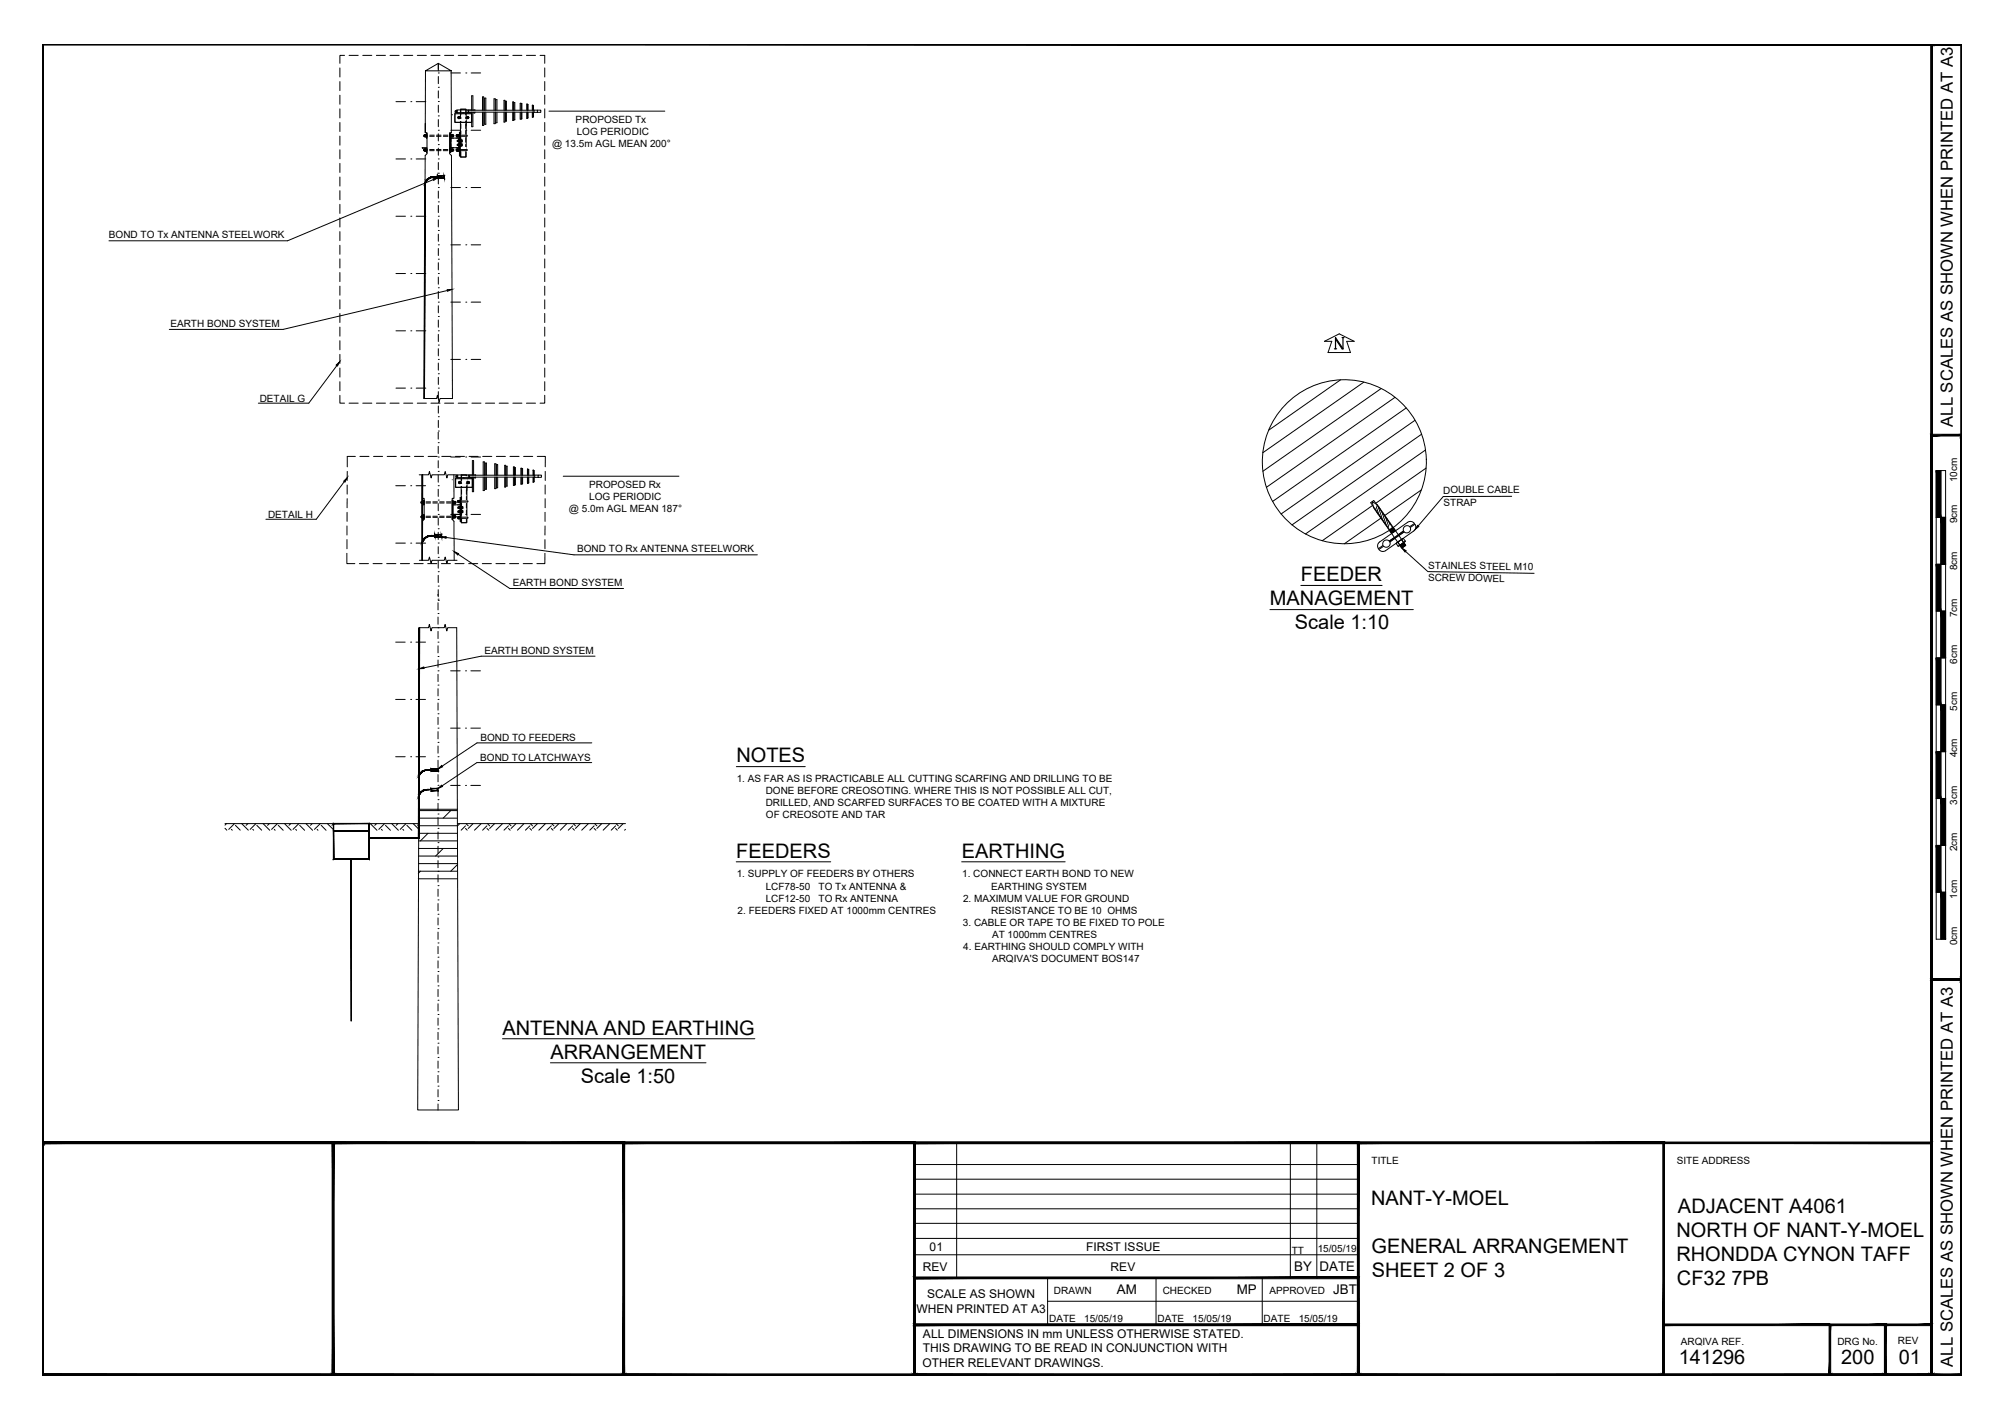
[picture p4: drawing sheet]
<svg xmlns="http://www.w3.org/2000/svg" width="420mm" height="297mm" viewBox="0 0 420 297" stroke-linecap="round" stroke-linejoin="round" font-family="sans-serif">
<!-- layer: PROPOSED OTHER USER 1 -->
<g fill="none" stroke="#000" stroke-width=".21">
<path d="M95.3 23.6h3.5v2h-3.5zM95.3 23.8h3.5v1.8h-3.5zM96 24.4l.4 .2-.2 .2-.3-.2zM96.2 24.6h-.1v.1M97.8 24.4l.4 .2-.1 .2-.4-.2zM97.9 24.6h.1v.1M95.4 100.1h3.5v2h-3.5zM95.4 100.3h3.5v1.8h-3.5zM96.2 100.9h.2l.1 .2-.1 .2-.4-.2zM96.4 101.1l-.2-.1 .1 .2M98 100.9h.2l.1 .2-.1 .2-.3-.2zM98 101.1l.2-.1-.1 .2"/>
<path d="M289.8 114.4l-1 .7M291 113.3a.81 .81 0 0 0-1 0 .81 .81 0 0 0-.3 1l-1 .6M291.1 113.5a.81 .81 0 0 1-.3 1 .81 .81 0 0 1-1-.1M292.3 111.2l-3.8-5.4-1.1-.7 .3 1.2 3.8 5.5M292.3 111.2l-3.3 2.3a1.01 1.01 0 0 0-.3 1.4M292.5 113.9l.3-.3 .4 .6-.4 .2M292.5 113.7l1.3-.9h.1l.4 .5-1.3 1.1h-.2l-.4-.5zM292.9 112l-1.9 1.3 1.1-.7 .1 .2-1.1 .7M292.9 112l.1 .2M293 112.2l-1.9 1.3M293.6 113l.9 1.3-.9 .5-.9-1.2M293.6 113.1l.3 .5"/>
<path d="M294 112.8l-1.2 .8M294 113.6l-.8 .5M294.3 113.3l-.3 .3M296.2 109.7l-.9 .6a.81 .81 0 0 0-1 0 .81 .81 0 0 0-.3 .9l-1.1 .8M296.2 109.6a1.01 1.01 0 0 0-1.4-.2l-2.5 1.8M296.3 109.8l-.9 .7a.81 .81 0 0 1-.3 1 .81 .81 0 0 1-1-.1l-1.1 .8M296.4 109.8a1.01 1.01 0 0 1-.3 1.4l-5.9 4.2a1.01 1.01 0 0 1-1.4-.3"/>
<circle cx="96.1" cy="24.6" r=".2"/>
<circle cx="96.1" cy="24.6" r=".24"/>
<circle cx="96.1" cy="24.6" r=".12"/>
<circle cx="98" cy="24.6" r=".2"/>
<circle cx="98" cy="24.6" r=".24"/>
<circle cx="98" cy="24.6" r=".12"/>
<circle cx="96.3" cy="101.1" r=".2"/>
<circle cx="96.3" cy="101.1" r=".24"/>
<circle cx="96.3" cy="101.1" r=".12"/>
<circle cx="98.1" cy="101.1" r=".2"/>
<circle cx="98.1" cy="101.1" r=".24"/>
<circle cx="98.1" cy="101.1" r=".12"/>
</g>
<!-- layer: TEXT AND DIMENSIONS -->
<g fill="none" stroke="#000" stroke-width=".21">
<path d="M71.2 14.2v1.9M71.2 17.1v1.9M71.2 19.9v1.9M72.2 11.6h-1v1.7M73.1 11.6h1.9M76 11.6h1.9M78.8 11.6h1.9M81.7 11.6h1.9M84.5 11.6h2M87.4 11.6h1.9M90.3 11.6h1.9M93.1 11.6h1.9"/>
<path d="M94.4 15.3h2M96 11.6h1.9M97.6 15.3h.1M98.7 15.3h2M98.8 11.6h1.9M101.7 11.6h1.9M104.5 11.6h2M107.4 11.6h1.9M110.3 11.6h1.9M113.1 11.6h1v1.7M114.1 14.2v1.9M114.1 17.1v1.9"/>
<path d="M114.1 19.9v1.9M71.2 22.8v1.9M71.2 25.7v1.9M71.2 28.5v1.9M71.2 31.4v1.9M71.2 34.2v1.9M71.2 37.1v1.9M71.2 39.9v1.9M82.9 21.3h2M82.9 33.3h2M86 21.3h.1M86 33.3h.1"/>
<path d="M87.2 21.3h2M87.2 33.3h2M88.4 30.9h1v1l-.1-.8zM88.8 31.3l.1 .3zM88.8 28.3l.1 .3zM88.8 28.3v.3M88.9 31.6l.2 .1v-.5v.4M88.9 31.3v.2M88.9 31.3h.4M88.9 31.2h.4M88.9 31.2v.4M88.9 31.5h.4"/>
<path d="M88.9 28.6v.1M88.9 31.2v.1M88.9 31.5v.1M88.9 28.7h.4M88.9 28.2v.1M88.9 28.5v.1M89.1 28.2l-.2 .1v.3M89.1 28.6v.1M89.1 28.2v.5M89.1 28.2l.2 .1v.4M89.1 28.2v.4M89.3 31.2v.4"/>
<path d="M89.3 31.2v.1M89.3 31.5v.1M89.3 31.6h-.2v-.4v.4M89.3 31.2v.5zM89.3 31.3v.2M89.3 28.2l-.4 .2 .4 .2M89.3 28.2l.1 .5zM89.3 28.3v.2M89.4 27.9v1zM90.8 37.6l-30.6 12.8h-37.4M94.2 28.2v.5zM94.2 31.2v.5z"/>
<path d="M94.2 27.9h.2v4h-.2zM94.2 28.6h.2M94.2 28.3h.2M94.2 31.3h.2M94.2 31.6h.2M94.4 28.2l.1 .5zM94.4 31.2l.1 .5zM94.4 28.9h1.8v2h-1.8zM94.4 27.3h2M94.4 39.3h2M94.5 28.2v.1M94.5 28.5v.1"/>
<path d="M94.5 31.2v.1M94.5 28.3v.2M94.5 31.3v.3M94.5 31.3h.4M94.5 31.6h.4M94.5 31.2h.4v.4M94.5 31.2v.5l.4-.1M94.5 28.2v.5M94.5 28.2h.4v.4M94.5 28.3h.4M94.5 28.6h.4M94.6 24h.1"/>
<path d="M94.7 31.2v.5zM94.7 28.2v.5M94.7 28.6v.1M94.7 28.2v.4M94.7 28.2v.1M94.7 31.2h.1M94.7 31.2v.1M94.7 31.5v.1M94.9 28.2v.4M94.9 31.2v.4M94.9 28.3h.1v.3h-.1zM94.9 31.3h.1v.3h-.1z"/>
<path d="M94.9 28.6l-.4 .1M95.5 28.3h2.3l.1 .1-.1 .2h-2.3zM95.7 28.6v.1M95.7 31.3v.3h.3M95.7 28.3v.3l.3 .1M95.7 31.2h.3v.5l-.3-.1zM95.7 28.7h.3M95.7 31.2v.1M95.7 31.5v.1M95.7 28.2v.1M95.8 29.4v.2h.4v.1M95.8 30.2v.3h.4v.1"/>
<path d="M95.8 30.2h.4M95.8 31.2l.1 .1M95.8 28.2l.1 .1M95.9 28.6l-.1 .1M95.9 31.5l-.1 .2M95.9 28.2v.5zM95.9 31.6v-.4v.5M96 29.7h-.2v-.3h.2v.3M96 30.2h-.2v.3h.2M96 30.2v.3M96 28.2v.5M96 28.2h-.3v.4"/>
<path d="M96 31.2v.1M96 31.5v.1M96 28.2v.1M96.1 31.2v.5zM96.1 28.2v.5zM96.1 31.3v.3M96.1 28.3v.2M96.2 29.4v.2M96.2 30.2v.3M96.2 29.3h-.2v.4l.2 .1M96.2 30.1l-.2 .1v.3l.2 .1M96.2 29.3v.1h-.4"/>
<path d="M96.2 30.1v.1M96.2 29.3v.5zM96.2 30.1v.5zM96.2 29.4v.3M96.2 29.5v.1M96.2 30.3v.1M96.2 29.6h.5M96.2 29.4h.5M96.2 29.4h.3M96.2 30.2h.3M96.2 30.5h.5M96.2 30.2h.5"/>
<path d="M96.4 22.9h1.2v10h-1.2zM96.5 29.3l.1 .5zM96.5 30.1l.1 .5zM96.7 29.3h-.1v.5h.1M96.7 30.1h-.1v.5h.1M96.7 29.3v.4M96.7 30.1v.5M96.8 29.4v.3M96.8 30.2v.3M97.6 27.3h.1M97.6 39.3h.1M97.6 25.1v1.2"/>
<path d="M97.8 31.5v-.2h-2.3v.3h2.3M98.7 27.3h2M98.7 39.3h2M114.1 22.8v1.9M114.1 25.7v1.9M114.1 28.5v1.9M114.1 31.4v1.9M114.1 34.2v1.9M114.1 37.1v1.9M114.1 39.9v1.9M115 23.3h24.2M71.2 42.8v1.9"/>
<path d="M71.2 45.7v1.9M71.2 48.5v1.9M71.2 51.4v1.9M71.2 54.2v1.9M71.2 57.1v1.9M71.2 59.9v1.9M82.9 45.3h2M82.9 57.3h2M86 45.3h.1M86 57.3h.1M87.2 45.3h2M87.2 57.3h2"/>
<path d="M94.4 51.3h2M97.6 51.3h.1M98.7 51.3h2M114.1 42.8v1.9M114.1 45.7v1.9M114.1 48.5v1.9M114.1 51.4v1.9M114.1 54.2v1.9M114.1 57.1v1.9M114.1 59.9v1.9M70.6 76.6l-5.9 7.9h-10.6M71.2 62.8v1.9"/>
<path d="M71.2 65.7v1.9M71.2 68.5v1.9M71.2 71.4v1.9M71.2 74.2v1.9M71.2 77.1v1.9M71.2 79.9v2M82.9 69.3h2M86 69.3h.1M87.2 69.3h2M93.7 60.9l-34.4 8.1h-23.8M94.4 63.3h2M94.4 75.3h2"/>
<path d="M97.6 63.3h.1M97.6 75.3h.1M98.7 63.3h2M98.7 75.3h2M114.1 62.8v1.9M114.1 65.7v1.9M114.1 68.5v1.9M114.1 71.4v1.9M114.1 74.2v1.9M114.1 77.1v1.9M114.1 79.9v2M280.8 79.6l-15.1 10.5"/>
<path d="M71.2 82.8v1.7h1M72.7 98.7v1.9M73.1 84.5h1.9M74.4 95.6h-1.7v2.2M75.4 95.6h1.9M76 84.5h1.9M78.2 95.6h1.9M78.8 84.5h1.9M81.1 95.6h1.9M81.7 84.5h1.9M82.9 81.3h2M84 95.6h1.9"/>
<path d="M84.5 84.5h2M86 81.3h.1M86.8 95.6h1.9M87.2 81.3h2M87.4 84.5h1.9M87.8 99.5h2l.1-.7 .4 1.3 .2-.6h2.6l.1-.7 .4 1.3 .2-.6h1.9M88.8 83.5h2.6l.2-.7 .4 1.4 .2-.7h2.6M89.7 95.6h1.9M90.3 84.5h1.9M92.5 95.6h1.9M93.1 84.5h1.9M94.4 95.7h2"/>
<path d="M95.4 95.6h1.9M96 84.5h1.9M96.6 99.5h1.2v10h-1.2zM97.5 95.7h.1M98.2 95.6h1.9M98.7 95.7h2M98.8 84.5h1.9M101.1 95.6h1.9M101.7 84.5h1.9M104 95.6h1.9M104.5 84.5h2M106.8 95.6h1.9"/>
<path d="M107.4 84.5h1.9M109.7 95.6h1.9M110.3 84.5h1.9M112.5 95.6h1.7v2.2M114.1 82.8v1.7h-1M114.2 98.7v1.9M118 99.8h24.2M285.7 80.1l-21.2 14.7M289.3 81.4l-24.8 17.3M292.2 83.2l-27 18.9M294.5 85.4l-28 19.7M296.4 88l-28.1 19.7"/>
<path d="M297.8 91l-27.2 19M298.6 94.3l-25.2 17.6M298.7 98l-10.5 7.4M72.1 100.9l-5.9 7.9h-10.5M72.7 115.9v2.2h1.6M72.7 110.2v1.9M72.7 113v2M72.7 107.3v1.9M72.7 101.6v1.9M72.7 104.5v1.9M75.3 118.1h1.9M78.1 118.1h1.9"/>
<path d="M81 118.1h1.9M82.9 101.7h2M82.9 113.8h2M83.9 118.1h1.9M86 101.7h.1M86 113.8h.1M86.7 118.1h1.9M87.2 101.7h1.9M87.2 113.8h1.9M87.8 117.4h2l.1-.7 .4 1.3 .2-.6h2.6l.1-.7 .4 1.3 .2-.6h1.9M88.2 108.1h.1v.3h-.1zM88.2 105.1l.1 .3z"/>
<path d="M88.2 105.1v.3M88.2 108.1v.3M88.3 105h.4M88.3 105v.5M88.3 105.2h.4M88.3 105.5h.4M88.3 105.4h.4M88.3 105v.1M88.3 105.3v.2M88.3 105.1v.3M88.4 108.4h.4M88.4 108v.4"/>
<path d="M88.4 108.4v.1M88.5 105.1v.4M88.5 105.5h.1M88.5 108.1l.1 .3M88.6 108.4v.1M88.7 105v.5zM88.7 105v.5M88.7 105.1v.3M88.7 105.3v.2M88.7 105v.1M88.7 108h-.3v.5h.1v-.4M88.7 108v.5h-.2v-.4"/>
<path d="M88.7 107.8h.1v1h-.1zM88.7 104.8h.1v.9h-.1zM88.7 105.4h.1M88.7 105.1h.1M88.7 108v.4M88.7 108.4v.1M88.8 108.1h-.4M89.6 118.1h1.9M92.4 118.1h1.9M93.4 112.6l26.8 3.6h38.4M94.4 107.8h2M94.7 104.8h.2v4h-.2z"/>
<path d="M94.7 100.5h.1M94.8 105.7h1.8v2.1h-1.8zM94.9 105l.1 .5zM94.9 108l.1 .5zM95 105.5h.1M95 108.5h.4M95 105v.1M95 105.4v.1M95 108v.1M95 108.4v.1M95 105.1v.3M95 108.1v.3h.3v-.3"/>
<path d="M95 105h.3M95 105.2h.3M95 105v.5M95 108v.5M95 105.5h.3M95 105.4h.3M95 108h.3M95 108.1h.3M95.2 105.1h.1M95.2 108.1h.1M95.2 105.1v.4M95.2 108.1v.4"/>
<path d="M95.2 105.5h-.1M95.2 108.5h-.1M95.2 108.5h.1M95.2 105.1v.3M95.2 105.4v.1M95.2 108.4v.1M95.2 108.1v.3zM95.3 118.1h1.9M95.3 105l.1 .5M95.3 108l.1 .5M95.3 105.1v.3M95.3 105v.1"/>
<path d="M95.3 105.4v.1M95.3 108v.1M95.3 108.4v.1M95.4 105.1h.1v.3h-.1zM95.4 108.1h.1v.3h-.1zM95.4 105.5h-.1M95.9 106.2v.2h.4v-.2h-.4M95.9 108.6l.4 .1M96 108.2v.5M96 104.8v.5M96 108.6l.3 .1M96 105.2l.3 .1"/>
<path d="M96 116.1l10.8 7.2h23.8M96.1 108.2v.1M96.1 104.8v.1M96.1 108.3l.1 .4M96.1 104.9l.1 .4M96.1 104.9v.3M96.1 108.3v.3M96.1 108.6v.1M96.1 105.2v.1M96.1 106.5h-.2v-.3h.2v.3M96.1 107.1h-.2v.2h.2M96.1 107v.3"/>
<path d="M96.2 107h.1M96.2 106.9v.4M96.2 107.3l.1 .1M96.3 107v.3h-.4v-.2h.4M96.3 106.1l-.2 .1 .1 .3 .1 .1M96.3 104.8v.5l-.4-.1M96.3 108.2v.5M96.3 108.2l-.4 .1v.3M96.3 104.8l-.4 .1v.3M96.3 108.2v.1M96.3 104.8v.1M96.3 106.1v.1"/>
<path d="M96.3 106.4v.2M96.3 107.3v.1M96.3 106.9v.1M96.3 108.2l.1 .5zM96.3 104.8l.1 .5zM96.3 106.1l.1 .5zM96.3 107l.1 .4zM96.3 106.2v.3M96.3 107v.3M96.3 106.3l.1 .1M96.3 108.3v.3M96.3 104.9v.3"/>
<path d="M96.4 106.1v.5zM96.4 107.1h.1M96.4 106.9v.5zM96.4 106.2h.5l-.2-.1v.5h.2v-.2h-.5M96.4 106.2h.3M96.4 107.1h.5M96.4 107.3h.5M96.4 105.2h.2M96.4 108.3h.2M96.4 108.6h.2M96.7 106.1v.5zM96.7 106.9v.5z"/>
<path d="M96.9 107h-.2v.4l.2-.1M96.9 106.9v.1M96.9 106.2v.2M96.9 107v.3M96.9 106.2v.3M97.5 107.8h.1M97.8 101.6v1.2M97.9 105.2l.1-.2-2.1-.1v.3h2M97.9 108.6l.1-.2-.1-.1h-2v.3h2M98.2 118.1h1.9M98.7 107.8h2M101 118.1h1.9"/>
<path d="M103.9 118.1h1.9M106.7 118.1h1.9M109.6 118.1h1.9M114.1 115.9v2.2h-1.7M114.1 113v2M114.2 107.3v1.9M114.2 110.2l-.1 1.9M114.2 101.6v1.9M114.2 104.5v1.9M287.4 105.9l-10.5 7.4M288.5 105.8l-.4 1.1M288.8 106.2l-.4 1.1"/>
<path d="M289.1 106.6l-.4 1.1M289.4 107l-.5 1.1M289.7 107.4l-.5 1.1-7.6 5.4M289.9 107.8l-.4 1.2M290.2 108.2l-.4 1.2M290.5 108.6l-.4 1.2M290.8 109.1l-.4 1.1M291.1 109.5l-.4 1.1M291.7 110.6l-4-5.8-.6 .5 4 5.7M291.7 110.4l-.7 .7M291.8 110.5l-.8 .6M291.9 110.6l-.8 .6"/>
<path d="M291.9 110.7l-.7 .6M292 110.7l-.8 .7M292 110.8l-.7 .7M292.1 110.9l-.8 .6M292.1 111l-.7 .6M292.2 111.1l-.7 .6M292.3 111.1l-.5 .4M292.9 112.1l-.8 .6M293 112.1l-.5 .4M293.1 113.3l-.3 .3M294 113.6l-.8 .7M294.1 113.7l-.8 .6"/>
<path d="M294.1 113.8l-.8 .6M294.2 113.9l-.8 .6M294.2 113.9l-.7 .7M294.3 114l-.8 .7M294.3 114.1l-.7 .6M294.4 115.5l4.7 4.2 22.2 .4M294.4 114.2l-.8 .6M297.7 102.6l-7.6 5.4M316.6 104h-14.3l-5.3 6.2M82.9 134.5h2M86 134.5h.1M87.1 134.5h2"/>
<path d="M87.8 131.5h2l.1-.7 .4 1.4 .2-.7h2.6l.1-.7 .4 1.4 .2-.7h1.9M124.6 137.5h-23.8l-12 2.4M266 127.7h30M272.5 122.6h17M82.9 158.5h2M82.9 146.5h2M86 158.5h.1M86 146.5h.1M87.1 158.5h2M87.1 146.5h2M94.4 140.5h2M94.4 152.5h2"/>
<path d="M97.5 140.5h.1M97.5 152.5h.1M98.6 140.5h2M98.6 152.5h2M123.9 159.7h-24l-7.3 4.9M124 155.6h-24.1l-7.3 4.9M47.1 172.5h40.6M47.1 173.5l.4 .4M47.4 172.5l-.3 .3M48.5 173.7l.1 .2M49.1 172.5l-1.2 1.2M49.3 172.9l1 1"/>
<path d="M50.6 172.5l1.4 1.4M51.9 172.5l-.4 .4M52.9 173.7l.2 .2M53.6 172.5l-1.2 1.2M53.8 172.9l1 1M55.1 172.5l1.4 1.4M56.4 172.5l-.4 .4M57.5 173.7l.1 .2M58.1 172.5l-1.2 1.2M58.3 172.9l1 1M59.6 172.5l1.4 1.4M60.9 172.5l-.4 .4"/>
<path d="M61.9 173.7l.2 .2M62.6 172.5l-1.2 1.2M62.8 172.9l1 1M64.1 172.5l1.4 1.4M65.4 172.5l-.4 .4M66.4 173.7l.2 .2M67.1 172.5l-1.2 1.2M67.3 172.9l1 1M68.6 172.5l1.3 1.3M69.9 172.6l-.4 .3M77.6 172.5l1.4 1.4M78.9 172.5l-.4 .4"/>
<path d="M79.9 173.7l.2 .2M80.5 172.5l-1.2 1.2M80.7 172.9l1.1 1M82 172.5l1.4 1.4M83.4 172.5l-.4 .4M84.4 173.7l.2 .2M85 172.5l-1.2 1.2M85.2 172.9l1.1 1M86.5 172.5l1.2 1.2M87.6 179.3h8.2M87.7 176.1h8.1M87.7 177.7h8.1"/>
<path d="M87.7 171.4h8M87.7 173h8M87.7 174.6h8.1M87.7 172.7l-.2 .2M87.7 169.8h8M87.7 169.5h8.1M89.6 174.6l-1.5 1.5M92.8 177.7l-1.6 1.6M94.4 164.5h2M94.4 169.8l-1.6 1.6M95.8 172.5h35.2M96.3 172.5l-.5 .5"/>
<path d="M97.5 164.5h.1M97.5 173.5l.4 .4M97.5 173l-.9 .9M97.6 172.5l.5 .5M98.6 164.5h2M99.1 172.5l-1 1M100.8 172.5l-1.4 1.4M102 173.5l.4 .4M102 173l-.9 .9M102.1 172.5l.5 .5M103.6 172.5l-1 1M105.3 172.5l-1.4 1.4"/>
<path d="M106.5 173.5l.4 .4M106.5 173l-.9 .9M106.6 172.5l.4 .5M108.1 172.5l-1.1 1M109.8 172.5l-1.4 1.4M111 173.5l.3 .4M111 173l-.9 .9M111.1 172.5l.4 .5M112.6 172.5l-1.1 1M114.2 172.5l-1.3 1.4M115.5 173.5l.3 .4M115.5 173l-1 .9"/>
<path d="M115.6 172.5l.4 .5M117.1 172.5l-1.1 1M118.7 172.5l-1.3 1.4M120 173.5l.3 .4M120 173l-1 .9M120.1 172.5l.4 .5M121.5 172.5l-1 1M123.2 172.5l-1.4 1.4M124.4 173.5l.4 .4M124.4 173l-.9 .9M124.6 172.5l.4 .5M126 172.5l-1 1"/>
<path d="M127.7 172.5l-1.4 1.4M128.9 173.5l.4 .4M128.9 173l-.9 .9M129 172.5l.5 .5M130.5 172.5l-1 1M131 173.7l-.2 .2M154.2 160.6h14.5M87.6 182.5h8.2M87.6 184.1h8.2M87.6 180.9h8.2M88.1 182.5l-.5 .4M95.8 181.1l-1.4 1.4"/>
<path d="M154.2 180.5h19.8M201.4 180.5h21.7M105.2 217.6h52.9M115.3 222.6h32.6"/>
<circle cx="281.6" cy="96.7" r="17.2"/>
</g>
<!-- layer: PROPOSED OTHER USER 1 - HIDDEN -->
<g fill="none" stroke="#000" stroke-width=".21">
<path d="M88.8 31.3v.3h.7M88.8 31.3h.7M88.8 31.3v.3M89.3 31.6h.1M89.5 28.3h-.7v.3h.7M90 31.3h.9M90 31.6h.9M90 28.6h1M90 28.3h1M91.4 31.3h1M91.4 31.6h1M91.4 28.6h1"/>
<path d="M91.4 28.3h1M92.8 31.3h1M92.8 31.6h1M92.9 28.6h.9M92.9 28.3h.9M94.3 28.3h.7v.3h-.7M94.3 31.3h.7v.3h-.7M94.4 30.2v.7h.6M95 28.9h-.6v.8M95.5 28.9h.6v.8M96.1 30.2v.7h-.6M96.1 28.6h.1"/>
<path d="M96.1 28.3h.1M96.1 31.3h.1M96.1 31.6h.1M96.5 24.1v-1.2h1v1.2M96.5 31.7v1.2h1v-1.2M96.5 24.6v.9M96.5 26v.9M96.5 27.4v1M96.5 28.8v1M96.5 30.3v.9M97.5 24.6v.9M97.5 26v.9"/>
<path d="M97.5 27.4v1M97.5 28.8v1M97.5 30.3v.9M88.8 105.1h-.6v.3h.6M88.8 108.1h-.6v.3h.6M89.2 108.1h1M89.2 108.4h1M89.2 105.4h1M89.2 105.1h1M90.7 108.1h.9M90.7 108.4h.9M90.7 105.4h.9"/>
<path d="M90.7 105.1h.9M92.1 108.1h.9M92.1 108.4h.9M92.1 105.4h.9M92.1 105.1h.9M93.5 108.1h1M93.5 108.4h1M93.5 105.4h1M93.5 105.1h1M94.7 108.1h.8v.3h-.8M94.7 105.4h.2M94.7 105.1h.2"/>
<path d="M94.8 107v.8h.6M94.9 105.1h.6v.3h-.6M95.4 105.7h-.6v.8M95.8 105.7h.6v.8M96.4 107v.8h-.6M96.7 100.7v-1.2h1v1.2M96.7 108.3v1.2h1v-1.2M96.7 101.2v.9M96.7 102.6v.9M96.7 104v1M96.7 105.5v.9M96.7 106.9v.9"/>
<path d="M97.7 101.2v.9M97.7 102.6v.9M97.7 104v1M97.7 105.5v.9M97.7 106.9v.9M291.5 111.8l.5 .7M292.3 112.9l.4 .7M292.3 111.2l.5 .7M293.1 112.3l.5 .7"/>
</g>
<!-- layer: TEXT AND DIMENSIONS -->
<path d="M90.7 37.5l1-.3-.9 .6zM70.4 76.5l.7-.7-.4 .9zM93.7 60.7l1-.1-1 .4zM72.7 100.1l-.5 .9-.2-.2zM92.4 112.5l1.1-.1-.1 .4zM95.1 115.5l.9 .5-.1 .2zM293.7 114.8l.8 .6-.2 .2zM296.9 110.1l.3 .2-.8 .6zM87.8 140.1l1-.4v.3zM91.7 165.2l.8-.7 .2 .3zM91.8 161.1l.7-.7 .2 .2z" fill="#000" stroke="#000" stroke-width=".21"/>
<!-- layer: PROPOSED OTHER USER 1 -->
<g fill="#000" stroke="#000" stroke-width=".21">
<path d="M90.6 37h.4v.1zM90.6 37v.1h.4zM90.2 37.1l.4-.1v.1zM90.2 37.1h.4zM89.9 37.3l.3-.2 .1 .1zM89.9 37.3v.1l.4-.2zM89.6 37.5l.3-.2v.1zM89.6 37.5v.1l.3-.2zM89.6 37.5v.1l-.3 .2zM89.3 37.8l.1 .1 .2-.3zM89.3 37.8l.1 .1-.3 .2zM89.1 38.1l.1 .1 .2-.3zM89.1 38.1l.1 .1-.2 .3zM89.2 38.2l-.2 .3h.1z"/>
<path d="M91.6 36.8l.2 .1 1.3-.1zM91.8 36.9l1.3-.1zM93.1 36.8l-.1 .1 .1 .4zM93 36.9l.1 .4zM91.6 37.3h1.5l-.1-.1zM91.6 37.3l.2-.1h1.2zM91.6 36.8v.5l.2-.1zM91.6 36.8l.2 .4z"/>
<path d="M91 37.1h.7v-.1zM91 37h.7l-.7 .1z"/>
<path d="M89 38.5l-.2 45h.1zM89 38.5h.1l-.2 45z"/>
<path d="M88.4 99.5v17.9h.1zM88.4 99.5h.1v17.9z"/>
<path d="M90 112.2h.4v.1zM90 112.2v.1h.4zM89.6 112.3l.4-.1v.1zM89.6 112.3h.4zM89.3 112.5l.3-.2 .1 .1zM89.3 112.5l.1 .1 .3-.2zM89 112.7l.3-.2 .1 .1zM89 112.7l.1 .1 .3-.2zM89 112.7l.1 .1-.4 .2zM88.7 113l.1 .1 .3-.3zM88.7 113l.1 .1-.3 .2zM88.5 113.3l.3-.2zM88.5 113.3l.1 .1-.2 .3zM88.6 113.4l-.2 .3h.1z"/>
<path d="M90.4 112.3h.7v-.1zM90.4 112.2h.7l-.7 .1z"/>
<path d="M91.2 112.1h1.2l.1-.1zM91.1 112h1.4l-1.3 .1zM91.1 112l.1 .4zM91.1 112l.1 .4-.1 .1zM91.2 112.4l-.1 .1 1.3-.1zM91.1 112.5l1.3-.1 .1 .1zM92.4 112.1l.1 .4zM92.5 112v.5l-.1-.4z"/>
<path d="M69.8 172.5h7.5zM69.9 172.6l7.4-.1zM77.2 172.6l.1 7.4zM77.2 172.6l.1 7.4zM69.8 180h7.5zM69.9 179.9h7.3l-7.4 .1zM69.8 172.5v7.5zM69.8 172.5l.1 7.4z"/>
<path d="M69.8 174h7.5zM69.9 174.1l7.4-.1zM77.3 174v6zM77.2 174.1l.1 5.9zM69.8 180h7.5zM69.9 179.9h7.3l-7.4 .1zM69.8 174v6zM69.8 174l.1 5.9z"/>
<path d="M73.5 179.9l.1 34zM73.5 179.9l.1 34z"/>
<path d="M77.3 175.5v.1l10.3-.1zM77.3 175.6l10.3-.1 .1 .1zM87.8 131.5l-.2 44 .1 .1zM87.8 131.5h.1l-.2 44.1z"/>
<path d="M89.2 165.4h.4zM89.2 165.4h.4zM88.9 165.5h.3zM88.9 165.5h.3zM88.5 165.7l.4-.2zM88.5 165.7l.4-.1zM88.2 165.9l.4-.2zM88.2 165.9l.4-.2zM88.2 165.9l-.2 .3zM88 166.2l.3-.3zM88 166.2l-.2 .3zM88 166.2l-.2 .3zM87.8 166.5l-.2 .4zM87.8 166.5l-.2 .4z"/>
<path d="M89.2 161.3h.4zM89.2 161.3h.4zM88.9 161.4h.4zM88.9 161.4h.4zM88.5 161.5l.4-.1zM88.5 161.5h.4zM88.3 161.8l.3-.2zM88.3 161.8l.3-.2zM88.3 161.8l-.3 .3zM88 162.1l.3-.3zM88 162.1l-.2 .3zM88.1 162.1l-.3 .3zM87.8 162.4l-.1 .3zM87.9 162.4l-.2 .3z"/>
<path d="M90.3 165.1h1.4zM90.4 165.2l1.3-.1zM91.7 165.1v.6zM91.6 165.2l.1 .5zM90.3 165.7h1.4zM90.3 165.7l1.3-.1zM90.3 165.1v.6zM90.3 165.1l.1 .5z"/>
<path d="M90.3 161h1.4zM90.4 161.1l1.3-.1zM91.7 161v.5zM91.7 161.1v.4zM90.3 161.5h1.4zM90.3 161.5h1.4zM90.3 161v.5zM90.3 161l.1 .5z"/>
<path d="M89.6 165.4h.7zM89.6 165.4h.7z"/>
<path d="M89.6 161.3l.8-.1zM89.6 161.2h.8z"/>
</g>
<!-- layer: 0 -->
<g fill="none" stroke="#000" stroke-width=".21">
<path d="M91.8 18.3h.1M91.8 15.3h.1M91.8 13.3v1.2M91.8 16v1.5M91.8 19v1.5M91.8 39.3h.1M91.8 36.3h.1M91.8 33.3h.1M91.8 30.3h.1M91.8 27.3h.1M91.8 24.3h.1M91.8 21.3h.1"/>
<path d="M91.8 22v1.5M91.8 25v1.5M91.8 28v1.5M91.8 31v1.5M91.8 34v1.5M91.8 37v1.5M91.8 57.3h.1M91.8 54.3h.1M91.8 51.3h.1M91.8 48.3h.1M91.8 45.3h.1M91.8 42.3h.1"/>
<path d="M91.8 40v1.5M91.8 43v1.5M91.8 46v1.5M91.8 49v1.5M91.8 52v1.5M91.8 55v1.5M91.8 58v1.5M91.8 78.3h.1M91.8 75.3h.1M91.8 72.3h.1M91.8 69.3h.1M91.8 66.3h.1"/>
<path d="M91.8 63.3h.1M91.8 60.3h.1M91.8 61v1.5M91.8 64.1v1.4M91.8 67v1.5M91.8 70v1.5M91.8 73v1.5M91.8 76.1v1.4M91.8 79v1.5M91.8 98.7h.1M91.8 95.7h.1M91.8 92.7h.1"/>
<path d="M91.8 90.6v1.4M91.8 93.5v1.5M91.8 96.5v1.5M91.8 99.5v1.5M91.8 90.3h.1M91.8 87.3h.1M91.8 84.3h.1M91.8 81.3h.1M91.8 82v1.5M91.8 85v1.6M91.8 88.1v1.5M405.5 98.6h2v98.1h-2z"/>
<path d="M406.5 98.6v98.1M91.8 119.8h.1M91.8 116.8h.1M91.8 113.7h.1M91.8 110.8h.1M91.8 107.8h.1M91.8 104.8h.1M91.8 101.7h.1M91.8 102.5v1.5M91.8 105.5v1.5M91.8 108.5v1.5M91.8 111.5v1.5"/>
<path d="M91.8 114.5v1.5M91.8 117.5v1.5M405.5 118.2h2M405.5 108.4h2M91.7 137.5h.1M91.7 134.5h.1M91.7 131.5h.1M91.7 128.5h.1M91.7 125.5h.1M91.7 124.5v.3M91.7 126.3v1.5M91.7 129.3v1.5"/>
<path d="M91.7 132.3v1.5M91.7 135.3v1.5M91.7 138.3v1.5M91.8 125.8h.1M91.8 122.8h.1M91.8 120.5v1.5M91.8 123.5v1.5M405.5 137.8h2M405.5 128h2M91.7 158.5h.1M91.7 155.5h.1M91.7 152.5h.1"/>
<path d="M91.7 149.5h.1M91.7 146.5h.1M91.7 143.5h.1M91.7 140.5h.1M91.7 141.3v1.5M91.7 144.3v1.5M91.7 147.3v1.5M91.7 150.3v1.5M91.7 153.3v1.5M91.7 156.3v1.5M91.7 159.3v1.5M405.5 157.5h2"/>
<path d="M405.5 147.7h2M91.7 179.5h.1M91.7 176.5h.1M91.7 173.5h.1M91.7 170.5h.1M91.7 167.5h.1M91.7 164.5h.1M91.7 161.5h.1M91.7 162.3v1.5M91.7 165.3v1.5M91.7 168.3v1.5M91.7 171.3v1.5"/>
<path d="M91.7 174.3v1.5M91.7 177.3v1.5M405.5 177.1h2M405.5 167.3h2M91.7 197.5h.1M91.7 194.5h.1M91.7 191.5h.1M91.7 188.5h.1M91.7 185.5h.1M91.7 182.5h.1M91.7 180.3v1.5M91.7 183.3v1.5"/>
<path d="M91.7 186.3v1.5M91.7 189.3v1.5M91.7 192.3v1.5M91.7 195.3v1.5M91.7 198.3v1.5M405.5 186.9h2M91.7 218.5h.1M91.7 215.5h.1M91.7 212.5h.1M91.7 209.5h.1M91.7 206.5h.1M91.7 203.5h.1"/>
<path d="M91.7 200.5h.1M91.7 201.3v1.5M91.7 204.3v1.5M91.7 207.3v1.5M91.7 210.3v1.5M91.7 213.3v1.5M91.7 216.3v1.5M91.7 219.3v1.5M91.7 230.5h.1M91.7 227.5h.1M91.7 224.5h.1M91.7 221.5h.1"/>
<path d="M91.7 222.3v1.5M91.7 225.3v1.5M91.7 228.3v1.5M91.7 231.3v1.2M200.4 239.4v28.3M270.3 239.4v28.3M275.8 239.4v28.3M191.5 250.1h93M191.5 247h93M191.5 243.9h93M191.5 256.3h93M191.5 253.2h93"/>
<path d="M191.5 259.4h93M191.5 262.8h93M219.4 267.7v9.8M219.4 272.6h65.1M242.1 267.7v9.8M264.4 267.7v9.8"/>
</g>
<!-- layer: MEDIUM THICKNESS -->
<g fill="none" stroke="#000" stroke-width=".21">
<path d="M89.1 14.8l2.7-1.5 2.7 1.5zM89.1 14.8v11.1M91.8 13.3v1.5M94.5 14.8v13h-.3v4.4l.4 .4 .2 50.9M89.1 27.8v-1.9v1.9M89.1 27.8h.3v4.4l-.3 .4-.1 21.2M88.9 58.4l-.1 25.1M88.5 99.5l-.1 17.9M95.1 99.5v4.9h-.4v4.4l.4 .4v8.2M88.5 104.4h.3v4.4l-.3 .4M88.5 102v5.5M87.8 131.5l-.3 101h8.5l-.3-101"/>
<path d="M87.7 171.4v.6"/>
</g>
<!-- layer: TEXT AND DIMENSIONS -->
<g fill="none" stroke="#fff" stroke-width=".21">
<path d="M96.4 28.3v.3M96.4 31.3v.3M96.5 31.3v.3M97.6 25v.3M97.6 30.9v.2M97.6 23.5v.7M86 42.2v.6M86 53.8v.7M86 43.7v.2M86 49.5v.2M86 55.3v.2M86 65.4v.7"/>
<path d="M86 61.1v.2M86 66.9v.2M97.8 99.9v.7M96.6 104.9v.3M96.6 108.3v.3M97.7 101.5v.2"/>
</g>
<g fill="#fff" stroke="#fff" stroke-width=".21">
<path d="M86 42.2l.5-.1-.1 .7zM86 42.2v.6h.4z"/>
<path d="M86 53.8l.5-.1-.1 .7zM86 53.8v.7l.4-.1z"/>
<path d="M86 65.4l.5-.1-.1 .7zM86 65.4v.7l.4-.1z"/>
<path d="M97.1 23.5l.1 .7 .4-.7zM97.6 23.5v.7h-.4z"/>
<path d="M96.3 30.9l1.3 .2h-1.3zM96.3 30.9l1.3 .2v-.2z"/>
<path d="M96.5 31.3h1.3v.3zM96.5 31.3v.3h1.3z"/>
<path d="M96.4 28.3h1.4v.3zM96.4 28.3v.3h1.4z"/>
<path d="M96.4 31.3h1.4v.3zM96.4 31.3v.3h1.4z"/>
<path d="M96.3 25l1.3 .3h-1.3zM96.3 25l1.3 .3v-.3z"/>
<path d="M86 43.9h1.3v-.2zM86 43.7h1.3l-1.3 .2z"/>
<path d="M86 49.7h1.3v-.2zM86 49.5h1.3l-1.3 .2z"/>
<path d="M86 55.5h1.3v-.2zM86 55.3h1.3l-1.3 .2z"/>
<path d="M86 61.3h1.3v-.2zM86 61.1h1.3l-1.3 .2z"/>
<path d="M86 67.1h1.3v-.2zM86 66.9h1.3l-1.3 .2z"/>
<path d="M96.6 104.9h1.3v.3zM96.6 104.9v.3h1.3z"/>
<path d="M96.6 108.3h1.3v.3zM96.6 108.3v.3h1.3z"/>
<path d="M96.6 104.9h1.3v.3zM96.6 104.9v.3h1.3z"/>
<path d="M96.6 104.9h1.3v.3zM96.6 104.9v.3h1.3z"/>
<path d="M96.6 108.3h1.3v.3zM96.6 108.3v.3h1.3z"/>
<path d="M96.6 108.3h1.3v.3zM96.6 108.3v.3h1.3z"/>
<path d="M97.3 99.9v.7l.5-.7zM97.8 99.9v.7h-.5z"/>
<path d="M96.5 101.5l1.2 .2h-1.2zM96.5 101.5l1.2 .2v-.2z"/>
</g>
<!-- layer: PROPOSED OTHER USER 2 ANCILLARY -->
<path d="M96.2 27.7h.2v5h-.2zM96.4 104.2h.2v5.1h-.2z" fill="none" stroke="#000" stroke-width=".21"/>
<!-- layer: ANTENNAS DISHES -->
<g fill="none" stroke="#000" stroke-width=".21">
<path d="M95.5 23.2l-.2 .1 .2 .2M95.7 23.2v.3M95.7 23.1a.24 .24 0 0 0-.2 .2 .24 .24 0 0 0 .2 .3M95.7 23.2v.2M95.7 23h2.3v.6h-2.3zM96.9 23.6h.1M98 23h.8M98.1 23.6h.7M98.8 23.6h-.8M98.8 23.1v-3h.2v3M98.8 23.5v3h.2v-3M99 23l.5 .1"/>
<path d="M99 23.6h.4M99.5 23.5v.1h-.5M101.1 23.1v-2.8h.2v2.8M101.1 23.5v2.8h.2v-2.8M101.5 23.1v-2.5h.3v2.5M101.5 23.5v2.5h.3v-2.5M103.5 23.1v-2.4h.2v2.4M103.5 23.5v2.4h.2v-2.4M103.8 23.1v-2.2h.3v2.2M103.8 23.5v2.2h.3v-2.2M105.6 23.1v-2.1h.2v2.1M105.6 23.5v2.1h.2v-2.1"/>
<path d="M105.9 23.1v-1.9h.2v1.9M105.9 23.5v1.9h.2v-1.9M107.4 23.1v-1.7h.2v1.7M107.4 23.5v1.7h.2v-1.7M107.6 23.1v-1.6h.2v1.6M107.6 23.5v1.6h.2v-1.6M109 23.1v-1.5h.1v1.5M109 23.5v1.5h.1v-1.5M109.2 23.1v-1.4h.1v1.4M109.2 23.5v1.4h.1v-1.4M110.3 23.1v-1.3h.2v1.3M110.3 23.5v1.3h.2v-1.3"/>
<path d="M110.5 23.1v-1.2h.1v1.2M110.5 23.5v1.2h.1v-1.2M111.5 23.1v-1.1h.1v1.1M111.5 23.5v1.1h.1v-1.1M111.6 22.1h.1v1M111.7 23.5v1h-.1M111.9 23.1v.4h.7M112.6 23.1h-14.5v.4h13.8M112.6 23.1h.7v.4h-.7zM95.6 99.6l-.2 .1 .2 .2M95.8 99.6v.4M95.8 99.5a.24 .24 0 0 0-.2 .3 .24 .24 0 0 0 .2 .2"/>
<path d="M95.8 99.7v.2M95.8 99.5h2.4v.6h-2.4zM98.2 99.5h.7M98.9 99.5v-3h.3v3M98.9 99.9v3.1h.3v-3.1M99.2 99.5h.4M99.6 99.9v.2h-.4M101.2 99.5v-2.7h.3v2.7M101.2 99.9v2.9h.3v-2.9M101.6 99.5v-2.5h.3v2.5M101.6 99.9v2.6h.3v-2.6M103.6 99.5v-2.3h.3v2.3"/>
<path d="M103.6 99.9v2.5h.3v-2.5M104 99.5v-2.2h.2v2.2M104 99.9v2.3h.2v-2.3M105.7 99.5v-2h.2v2M105.7 99.9v2.1h.2v-2.1M106 99.5v-1.8h.2v1.8M106 99.9v1.9h.2v-1.9M107.5 99.5v-1.7h.2v1.7M107.5 99.9v1.8h.2v-1.8M107.8 99.5v-1.5h.2v1.5M107.8 99.9v1.7h.2v-1.7M109.1 99.5v-1.4h.2v1.4"/>
<path d="M109.1 99.9v1.5h.2v-1.5M109.3 99.5v-1.4h.2v1.4M109.3 99.9v1.4h.2v-1.4M110.5 99.5v-1.2h.1v1.2M110.5 99.9v1.4h.1v-1.4M110.6 99.5v-1.1h.2v1.1M110.6 99.9v1.3h.2v-1.3M111.6 99.5v-1h.1v1M111.6 99.9v1.1h.1l.1-1.1M111.8 98.6h.1v.9M111.9 99.9v1h-.1M112 99.5v.5h.7"/>
<path d="M112.7 99.5h-14.4v.4h13.7M112.7 99.5h.7v.5h-.7zM97 100.1h.1M98.3 100.1h.6M98.9 100l-.7 .1M99.2 100l.3 .1"/>
</g>
<!-- layer: 0 -->
<g fill="#000" stroke="#000" stroke-width=".21">
<path d="M8.9 9.3l.2 .1h401.6zM8.9 9.3h402l-.2 .1z"/>
<path d="M404.4 9.3l.3 .1zM404.4 9.3l.3 .1-.3 278.6zM404.7 9.4l-.3 278.6 .3-.1zM404.4 288l.3-.1z"/>
<path d="M404.6 9.3l.1 .1h6zM404.6 9.3h6.3l-.2 .1z"/>
<path d="M410.7 9.4v278.5l.2-278.6zM410.9 9.3v278.7l-.2-.1z"/>
<path d="M410.7 9.4v278.5l.2-278.6zM410.9 9.3v278.7l-.2-.1z"/>
<path d="M404.4 91l.3 .3 6.2-.3zM404.7 91.3l6.2-.3-.2 .3zM410.9 91l-.2 .3z"/>
<path d="M404.4 91l.3 114v-113.7zM404.4 91l.3 114-.3 .3z"/>
<path d="M405.5 98.6l1 9.8v-9.8zM405.5 98.6l1 9.8h-1z"/>
<path d="M410.9 91.1l-.2 .2 .2 113.9zM410.7 91.3l.2 113.9-.2-.2zM410.7 205l.2 .3zM404.7 205h6l.2 .3zM404.7 205l-.3 .3h6.5z"/>
<path d="M405.5 118.2l1 9.8v-9.8zM405.5 118.2l1 9.8h-1z"/>
<path d="M406.5 108.4l1 9.8v-9.8zM406.5 108.4l1 9.8h-1z"/>
<path d="M405.5 137.8l1 9.8v-9.8zM405.5 137.8l1 9.8h-1z"/>
<path d="M406.5 128l1 9.8v-9.8zM406.5 128l1 9.8h-1z"/>
<path d="M405.5 157.5l1 9.8v-9.8zM405.5 157.5l1 9.8h-1z"/>
<path d="M406.5 147.6l1 9.9v-9.9zM406.5 147.6l1 9.9h-1z"/>
<path d="M405.5 177.1l1 9.8v-9.8zM405.5 177.1l1 9.8h-1z"/>
<path d="M406.5 167.3l1 9.8v-9.8zM406.5 167.3l1 9.8h-1z"/>
<path d="M406.5 186.9l1 9.8v-9.8zM406.5 186.9l1 9.8h-1z"/>
<path d="M404.4 205l.3 .3 6.2-.3zM404.7 205.3l6.2-.3-.2 .3zM410.9 205l-.2 .3z"/>
<path d="M410.9 205.1l-.2 .2 .2 82.7zM410.7 205.3l.2 82.7-.2-.1zM410.7 287.9l.2 .1z"/>
<path d="M8.9 239.2l.2 .4zM8.9 239.2l395.5 .4h-395.3zM8.9 239.2l395.5 .4 .3-.4z"/>
<path d="M9.1 239.6h60.5l.3-.4zM8.9 239.2h61l-60.8 .4zM8.9 239.2l.2 .4z"/>
<path d="M69.9 239.6h60.6l.3-.4zM69.6 239.2h61.2l-60.9 .4zM69.6 239.2l.3 48.7v-48.3zM69.6 239.2l.3 48.7-.3 .1zM69.6 288l.3-.1z"/>
<path d="M130.8 239.6h60.5l.4-.4zM130.5 239.2h61.2l-60.9 .4zM130.5 239.2l.3 48.7v-48.3zM130.5 239.2l.3 48.7-.3 .1zM130.5 288l.3-.1z"/>
<path d="M191.7 239.6h92.6l.4-.4zM191.3 239.2h93.4l-93 .4zM191.3 239.2l.4 48.7v-48.3zM191.3 239.2l.4 48.7-.4 .1zM191.3 288l.4-.1z"/>
<path d="M284.7 239.6h63.6l.3-.4zM284.3 239.2h64.3l-63.9 .4zM284.3 239.2l.4 48.7v-48.3zM284.3 239.2l.4 48.7-.4 .1zM284.3 288l.4-.1z"/>
<path d="M404.7 239.2l-.3 .4 .3 48.4zM404.4 239.6l.3 48.4-.3-.1zM404.4 287.9l.3 .1z"/>
<path d="M191.3 277.3l.4 .4 93-.4zM191.7 277.7l93-.4-.4 .4zM284.7 277.3l-.4 .4 .4 10.3zM284.3 277.7l.4 10.3-.4-.1zM284.3 287.9l.4 .1z"/>
<path d="M191.3 277.7h93.4l-.4-.4zM191.3 277.7l.4-.4h92.6zM191.3 267.5v10.2l.4-.4zM191.3 267.5l.4 .4v9.4zM191.3 267.5l.4 .4 93-.4zM191.7 267.9l93-.4-.4 .4zM284.7 267.5l-.4 .4 .4 9.8zM284.3 267.9l.4 9.8-.4-.4z"/>
<path d="M383.1 277.3l.3 .4 11.7-.4zM383.4 277.7l11.7-.4-.4 .4zM394.7 277.7l.4 10.3v-10.7zM394.7 277.7l.4 10.3-.4-.1zM394.7 287.9l.4 .1z"/>
<path d="M348.5 277.7h34.8v-.4zM348.5 277.3h34.8l-34.8 .4z"/>
<path d="M394.7 277.3l.4 .4 9.6-.4zM395.1 277.7l9.6-.4-.3 .4zM404.7 277.3l-.3 .4 .3 10.3zM404.4 277.7l.3 10.3-.3-.1zM404.4 287.9l.3 .1z"/>
<path d="M9.1 9.4l-.2 278.6 .2-.1zM8.9 9.3l.2 .1-.2 278.6z"/>
<path d="M9.1 239.6l-.2 48.4 .2-.1zM8.9 239.4l.2 .2-.2 48.4z"/>
<path d="M9.1 287.9l60.7 .1-.2-.1zM9.1 287.9l60.7 .1h-60.9z"/>
<path d="M69.6 287.9l.3 .1zM69.9 239.2v48.8l-.3-.1zM69.9 239.2l-.3 .4v48.3z"/>
<path d="M69.9 287.9l60.7 .1-.1-.1zM69.9 287.9l60.7 .1h-60.8z"/>
<path d="M130.5 287.9l.3 .1zM130.8 239.2v48.8l-.3-.1zM130.8 239.2l-.3 .4v48.3z"/>
<path d="M130.8 287.9l60.7 .1-.2-.1zM130.8 287.9l60.7 .1h-60.9z"/>
<path d="M191.3 287.9l.4 .1zM191.7 239.2v48.8l-.4-.1zM191.3 239.6v48.3l.4-48.7z"/>
<path d="M191.7 287.9l92.8 .1-.2-.1zM191.7 287.9l92.8 .1h-93z"/>
<path d="M284.3 287.9l.4 .1zM284.7 239.2v48.8l-.4-.1zM284.7 239.2l-.4 .4v48.3z"/>
<path d="M191.5 288h93l-.2-.1zM191.5 288l.2-.1h92.6zM191.3 288l.4-.1zM191.7 277.7v10.2l-.4 .1zM191.3 277.3v10.7l.4-10.3z"/>
<path d="M284.7 287.9l63.8 .1-.2-.1zM284.7 287.9l63.8 .1h-64z"/>
<path d="M348.3 287.9l.3 .1zM348.6 239.2v48.8l-.3-.1zM348.6 239.2l-.3 .4v48.3z"/>
<path d="M383.3 288h11.6l-.2-.1zM383.4 287.9h11.3l-11.4 .1zM383.1 288l.3-.1zM383.4 277.7v10.2l-.3 .1zM383.1 277.3v10.7l.3-10.3z"/>
<path d="M8.9 288h395.7l-.2-.1zM8.9 288l.2-.1h395.3zM8.9 239.4v48.6l.2-.1zM8.9 239.4l.2 .2v48.3z"/>
<path d="M394.9 288h9.7l-.2-.1zM394.9 288l.2-.1h9.3zM394.7 288l.4-.1zM395.1 277.7v10.2l-.4 .1zM394.7 277.3v10.7l.4-10.3z"/>
<path d="M9.1 287.9l401.8 .1-.2-.1zM9.1 287.9l401.8 .1h-402z"/>
<path d="M404.7 287.9l6.2 .1-.2-.1zM404.7 287.9l6.2 .1h-6.3z"/>
<path d="M404.6 288h6.3l-.2-.1zM404.7 287.9h6l-6.1 .1zM404.4 288l.3-.1zM404.7 205.3v82.6l-.3 .1zM404.4 205v83l.3-82.7z"/>
</g>
<!-- layer: LINE THICK -->
<path d="M279.5 73.1h.5M279.7 71l1.4 2.1h.2M279.7 73.1v-2.4l1.6 2.4M281.1 70.7h.4M281.3 70.7v2.4" fill="none" stroke="#000" stroke-width=".25"/>
<!-- layer: LINE MEDIUM -->
<path d="M277.4 71.5l3.1-1.6 3.1 1.6h-1.5l.8 2.4h-4.7l.7-2.4z" fill="none" stroke="#000" stroke-width=".21"/>
<g font-size="4.2">
<text x="272.5" y="121.8">FEEDER</text>
<text x="266" y="126.8">MANAGEMENT</text>
<text x="271.2" y="131.8">Scale 1:10</text>
<text x="154.2" y="159.7">NOTES</text>
<text x="154.2" y="179.6">FEEDERS</text>
<text x="201.4" y="179.6">EARTHING</text>
<text x="105.2" y="216.7">ANTENNA AND EARTHING</text>
<text x="115.3" y="221.7">ARRANGEMENT</text>
<text x="121.7" y="226.8">Scale 1:50</text>
<text x="287.2" y="252.5">NANT-Y-MOEL</text>
<text x="351.5" y="254">ADJACENT A4061</text>
<text x="287.3" y="262.5">GENERAL ARRANGEMENT</text>
<text x="351.1" y="259.1">NORTH OF NANT-Y-MOEL</text>
<text x="287.3" y="267.5">SHEET 2 OF 3</text>
<text x="351.1" y="264.1">RHONDDA CYNON TAFF</text>
<text x="351.2" y="269.2">CF32 7PB</text>
<text x="351.6" y="285.7">141296</text>
<text x="385.6" y="285.7">200</text>
<text x="397.7" y="285.7">01</text>
</g>
<g font-size="3.5">
<text x="409" y="89.4" transform="rotate(-90 409 89.4)">ALL SCALES AS SHOWN WHEN PRINTED AT A3</text>
<text x="409" y="286.3" transform="rotate(-90 409 286.3)">ALL SCALES AS SHOWN WHEN PRINTED AT A3</text>
</g>
<g font-size="2.8">
<text x="271.1" y="266.3">BY</text>
<text x="276.4" y="266.3">DATE</text>
<text x="233.9" y="271.1">AM</text>
<text x="259" y="271.1">MP</text>
<text x="279.3" y="271.1">JBT</text>
</g>
<g font-size="2.5">
<text x="194.7" y="262">01</text>
<text x="227.5" y="262">FIRST ISSUE</text>
<text x="193.3" y="266.2">REV</text>
<text x="232.6" y="266.2">REV</text>
<text x="192" y="275">WHEN PRINTED AT A3</text>
<text x="194.2" y="272">SCALE AS SHOWN</text>
<text x="193.3" y="280.3">ALL DIMENSIONS IN mm UNLESS OTHERWISE STATED.</text>
<text x="193.2" y="286.3">OTHER RELEVANT DRAWINGS.</text>
<text x="193.3" y="283.3">THIS DRAWING TO BE READ IN CONJUNCTION WITH</text>
</g>
<g font-size="2.1">
<text x="120.6" y="25.8">PROPOSED Tx</text>
<text x="120.8" y="28.3">LOG PERIODIC</text>
<text x="115.6" y="30.8">@ 13.5m AGL MEAN 200°</text>
<text x="22.8" y="49.9">BOND TO Tx ANTENNA STEELWORK</text>
<text x="35.7" y="68.5">EARTH BOND SYSTEM</text>
<text x="54.4" y="84.1">DETAIL G</text>
<text x="409.9" y="101" transform="rotate(-90 409.9 101)">10cm</text>
<text x="119.2" y="107.3">@ 5.0m AGL MEAN 187°</text>
<text x="123.4" y="104.8">LOG PERIODIC</text>
<text x="123.4" y="102.3">PROPOSED Rx</text>
<text x="302.3" y="103.4">DOUBLE CABLE</text>
<text x="302.4" y="105.9">STRAP</text>
<text x="56.1" y="108.5">DETAIL H</text>
<text x="409.9" y="109.6" transform="rotate(-90 409.9 109.6)">9cm</text>
<text x="120.9" y="115.7">BOND TO Rx ANTENNA STEELWORK</text>
<text x="299.2" y="119.1" transform="rotate(1 299.2 119.1)">STAINLES STEEL M10</text>
<text x="409.9" y="119.5" transform="rotate(-90 409.9 119.5)">8cm</text>
<text x="107.4" y="122.7">EARTH BOND SYSTEM</text>
<text x="299.1" y="121.6" transform="rotate(1 299.1 121.6)">SCREW DOWEL</text>
<text x="409.9" y="129.3" transform="rotate(-90 409.9 129.3)">7cm</text>
<text x="101.5" y="136.9">EARTH BOND SYSTEM</text>
<text x="409.9" y="139.1" transform="rotate(-90 409.9 139.1)">6cm</text>
<text x="409.9" y="148.9" transform="rotate(-90 409.9 148.9)">5cm</text>
<text x="100.6" y="155.3">BOND TO FEEDERS</text>
<text x="100.6" y="159.4">BOND TO LATCHWAYS</text>
<text x="409.9" y="158.6" transform="rotate(-90 409.9 158.6)">4cm</text>
<text x="154.3" y="163.9">1. AS FAR AS IS PRACTICABLE ALL CUTTING SCARFING AND DRILLING TO BE</text>
<text x="160.4" y="166.4">DONE BEFORE CREOSOTING. WHERE THIS IS NOT POSSIBLE ALL CUT,</text>
<text x="160.4" y="168.9">DRILLED, AND SCARFED SURFACES TO BE COATED WITH A MIXTURE</text>
<text x="160.4" y="171.4">OF CREOSOTE AND TAR</text>
<text x="409.9" y="168.6" transform="rotate(-90 409.9 168.6)">3cm</text>
<text x="409.9" y="178.3" transform="rotate(-90 409.9 178.3)">2cm</text>
<text x="154.3" y="183.8">1. SUPPLY OF FEEDERS BY OTHERS</text>
<text x="201.5" y="183.8">1. CONNECT EARTH BOND TO NEW</text>
<text x="154.5" y="191.4">2. FEEDERS FIXED AT 1000mm CENTRES</text>
<text x="160.4" y="186.3">LCF78-50</text>
<text x="160.4" y="188.8">LCF12-50</text>
<text x="171.5" y="186.3">TO Tx ANTENNA &amp;</text>
<text x="171.5" y="188.8">TO Rx ANTENNA</text>
<text x="201.7" y="188.8">2. MAXIMUM VALUE FOR GROUND</text>
<text x="207.6" y="186.3">EARTHING SYSTEM</text>
<text x="207.6" y="191.4">RESISTANCE TO BE 10 OHMS</text>
<text x="409.9" y="188.3" transform="rotate(-90 409.9 188.3)">1cm</text>
<text x="201.7" y="193.9">3. CABLE OR TAPE TO BE FIXED TO POLE</text>
<text x="207.8" y="196.4">AT 1000mm CENTRES</text>
<text x="409.9" y="198" transform="rotate(-90 409.9 198)">0cm</text>
<text x="201.7" y="198.9">4. EARTHING SHOULD COMPLY WITH</text>
<text x="207.8" y="201.5">ARQIVA'S DOCUMENT BOS147</text>
<text x="287.3" y="243.9">TITLE</text>
<text x="351.2" y="243.9">SITE ADDRESS</text>
<text x="270.6" y="262.8">TT</text>
<text x="276" y="262.3">15/05/19</text>
<text x="220.8" y="271.1">DRAWN</text>
<text x="243.5" y="271.1">CHECKED</text>
<text x="265.9" y="271.1">APPROVED</text>
<text x="219.7" y="276.9">DATE</text>
<text x="227.1" y="276.9">15/05/19</text>
<text x="242.5" y="276.9">DATE</text>
<text x="249.8" y="276.9">15/05/19</text>
<text x="264.7" y="276.9">DATE</text>
<text x="272" y="276.9">15/05/19</text>
<text x="352.1" y="281.6">ARQIVA REF.</text>
<text x="384.8" y="281.6">DRG No.</text>
<text x="397.5" y="281.6">REV</text>
</g>
</svg>
